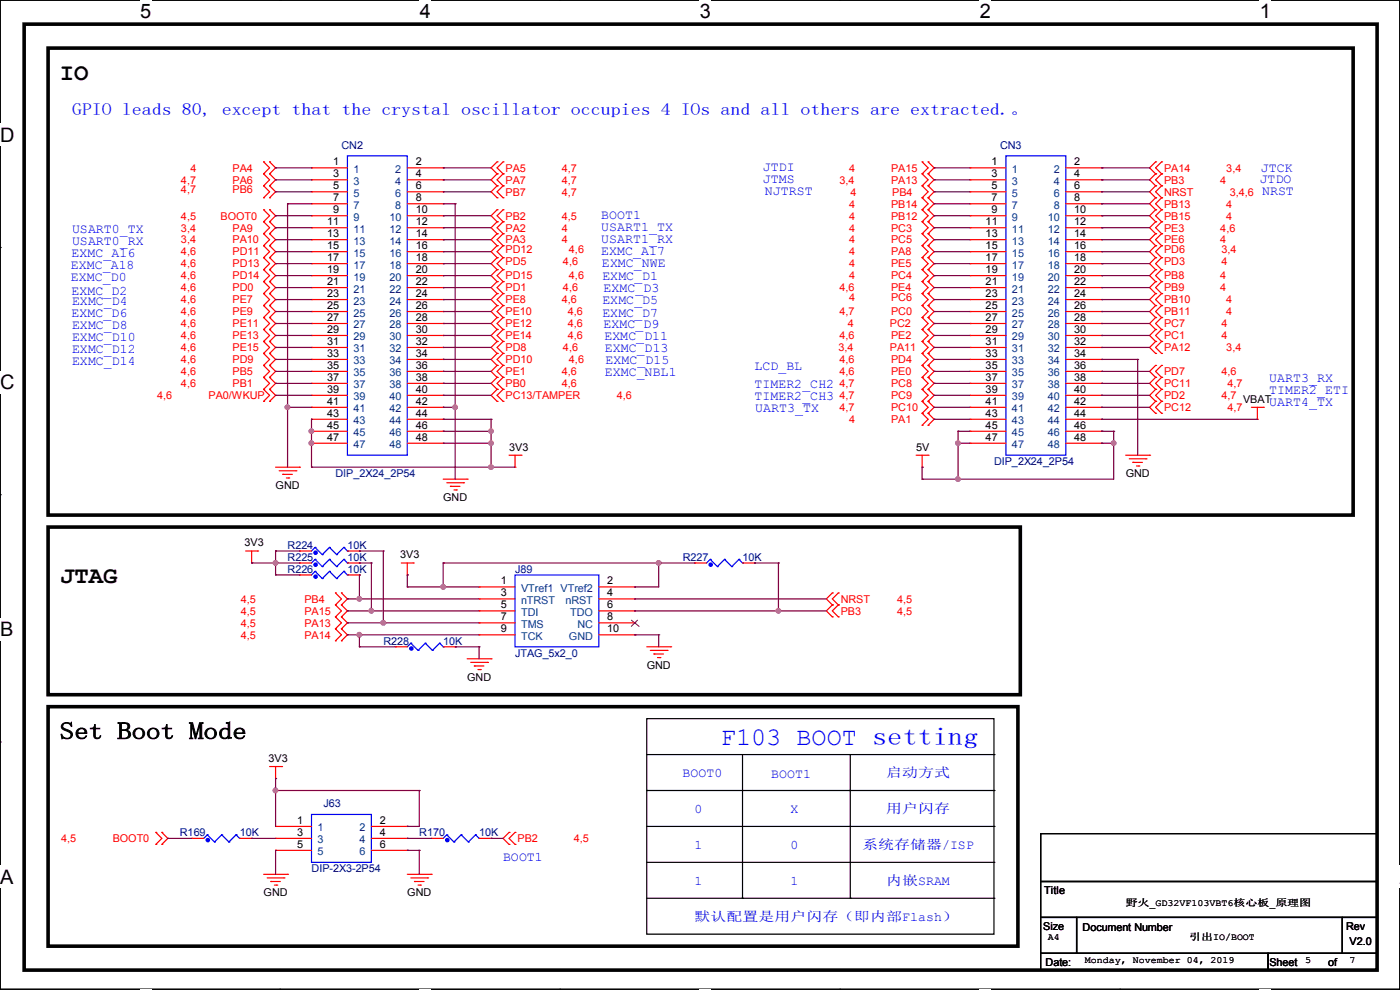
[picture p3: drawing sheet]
<svg xmlns="http://www.w3.org/2000/svg" width="297mm" height="210mm" viewBox="0 0 297 210" stroke-linecap="round" stroke-linejoin="round" font-family="sans-serif">
<path d="M0 0h297v209.8h-297z" fill="none" stroke="#000" stroke-width=".25"/>
<g fill="#fff">
<path d="M29.7 0h2.4v4.8h-2.4z"/>
<path d="M29.7 209.8h2.4v.2h-2.4z"/>
</g>
<path d="M59.4 0h.1M59.4 209.8h.1" fill="none" stroke="#000" stroke-width=".25"/>
<g fill="#fff">
<path d="M89.1 0h2.3v4.8h-2.3z"/>
<path d="M89.1 209.8h2.3v.2h-2.3z"/>
</g>
<path d="M118.8 0h.1M118.8 209.8h.1" fill="none" stroke="#000" stroke-width=".25"/>
<g fill="#fff">
<path d="M148.5 0h2.3v4.8h-2.3z"/>
<path d="M148.5 209.8h2.3v.2h-2.3z"/>
</g>
<path d="M178.2 0h.1M178.2 209.8h.1" fill="none" stroke="#000" stroke-width=".25"/>
<g fill="#fff">
<path d="M207.9 0h2.3v4.8h-2.3z"/>
<path d="M207.9 209.8h2.3v.2h-2.3z"/>
</g>
<path d="M237.6 0h.1M237.6 209.8h.1" fill="none" stroke="#000" stroke-width=".25"/>
<g fill="#fff">
<path d="M267.3 0h2.3v4.8h-2.3z"/>
<path d="M267.3 209.8h2.3v.2h-2.3z"/>
<path d="M0 26.2h3.1v4.8h-3.1z"/>
<path d="M0 78.7h3.1v4.7h-3.1z"/>
</g>
<path d="M0 52.5h.1M297 52.5h.1" fill="none" stroke="#000" stroke-width=".25"/>
<path d="M0 131.1h2.9v4.8h-2.9z" fill="#fff"/>
<path d="M0 104.9h.1M297 104.9h.1" fill="none" stroke="#000" stroke-width=".25"/>
<g fill="#fff">
<path d="M0 183.6h2.9v4.7h-2.9z"/>
<path d="M296.9 183.6h.1v4.7h-.1z"/>
</g>
<g fill="none" stroke="#000" stroke-width=".25">
<path d="M0 157.4h.1M137.2 152.4h73.7v45.8h-73.7zM297 157.4h.1M137.2 167.7h73.7M137.2 175.3h73.7M137.2 160.1h73.7M157.5 160.1v30.4M180.4 160.1v30.4M210.9 167.7h.1M210.9 175.3h.1M210.9 160.1h.1M220.8 176.8h71.3v10.2h-71.3z"/>
<path d="M137.2 182.9h73.7M137.2 190.5h73.7M157.5 190.5h.1M180.4 190.5h.1M210.9 182.9h.1M210.9 190.5h.1M220.8 187h71.3v7.6h-71.3zM220.8 194.6h7.6v7.6h-7.6zM228.4 194.6h56.4v7.6h-56.4zM284.8 194.6h7.3v7.6h-7.3zM220.8 202.2h48.2v3.6h-48.2zM269 202.2h23.1v3.6h-23.1z"/>
</g>
<path d="M5.1 5.1h287v200.7h-287zM10.2 10.2h276.9v99.1h-276.9zM10.2 111.8h206.3v35.6h-206.3zM10.2 149.9h205.7v50.8h-205.7z" fill="none" stroke="#000" stroke-width=".76"/>
<g fill="none" stroke="#f00" stroke-width=".25">
<path d="M55.9 34.3l1.3 1.3-1.3 1.3M55.9 36.9l1.3 1.2-1.3 1.3M55.9 39.4l1.3 1.3-1.3 1.3M55.9 36.9h.1M55.9 34.3h.1M55.9 39.4h.1M57.2 34.3h.1M57.2 36.9h.1M57.2 39.4h.1M57.2 34.3l1.3 1.3-1.3 1.3M57.2 36.9l1.3 1.2-1.3 1.3M57.2 39.4l1.3 1.3-1.3 1.3"/>
<path d="M66.1 35.6h7.6M66.1 38.1h7.6M66.1 35.6h.1M66.1 38.1h.1M86.4 35.6h7.6M86.4 38.1h7.6M94 35.6h.1M94 38.1h.1M105.5 34.3l-1.3 1.3 1.3 1.3M105.5 39.4l-1.3 1.3 1.3 1.3M105.5 36.9l-1.3 1.2 1.3 1.3M105.5 39.4h.1"/>
<path d="M105.5 34.3h.1M105.5 36.9h.1M106.7 39.4h.1M106.7 36.9h.1M106.7 34.3h.1M106.7 34.3l-1.2 1.3 1.2 1.3M106.7 39.4l-1.2 1.3 1.2 1.3M106.7 36.9l-1.2 1.2 1.2 1.3M195.6 39.4l1.3 1.3-1.3 1.3M195.6 34.3l1.3 1.3-1.3 1.3M195.6 36.9l1.3 1.2-1.3 1.3M195.6 39.4h.1"/>
<path d="M195.6 36.9h.1M195.6 34.3h.1M196.9 39.4l1.3 1.3-1.3 1.3M196.9 34.3l1.3 1.3-1.3 1.3M196.9 36.9l1.3 1.2-1.3 1.3M196.9 39.4h.1M196.9 34.3h.1M196.9 36.9h.1M205.8 35.6h7.6M205.8 38.1h7.6M205.8 35.6h.1M205.8 38.1h.1"/>
<path d="M226.1 35.6h7.6M226.1 38.1h7.6M233.7 35.6h.1M233.7 38.1h.1M245.2 39.4h.1M245.2 34.3h.1M245.2 36.9h.1M245.2 34.3l-1.3 1.3 1.3 1.3M245.2 39.4l-1.3 1.3 1.3 1.3M245.2 36.9l-1.3 1.2 1.3 1.3M246.4 39.4l-1.2 1.3 1.2 1.3M246.4 34.3l-1.2 1.3 1.2 1.3"/>
<path d="M246.4 36.9l-1.2 1.2 1.2 1.3M246.4 39.4h.1M246.4 36.9h.1M246.4 34.3h.1M55.9 44.5l1.3 1.3-1.3 1.2M55.9 47l1.3 1.3-1.3 1.3M55.9 49.6l1.3 1.2-1.3 1.3M55.9 52.1l1.3 1.3-1.3 1.3M55.9 54.7l1.3 1.2-1.3 1.3M55.9 57.2l1.3 1.3-1.3 1.2M55.9 59.7l1.3 1.3-1.3 1.3M55.9 47h.1"/>
<path d="M55.9 44.5h.1M55.9 49.6h.1M55.9 52.1h.1M55.9 54.7h.1M55.9 57.2h.1M55.9 59.7h.1M55.9 42h.1M57.2 44.5h.1M57.2 47h.1M57.2 49.6h.1M57.2 52.1h.1M57.2 54.7h.1"/>
<path d="M57.2 57.2h.1M57.2 59.7h.1M57.2 42h.1M57.2 44.5l1.3 1.3-1.3 1.2M57.2 47l1.3 1.3-1.3 1.3M57.2 49.6l1.3 1.2-1.3 1.3M57.2 52.1l1.3 1.3-1.3 1.3M57.2 54.7l1.3 1.2-1.3 1.3M57.2 57.2l1.3 1.3-1.3 1.2M57.2 59.7l1.3 1.3-1.3 1.3M66.1 40.7h7.6M66.1 43.2h7.6"/>
<path d="M66.1 45.8h7.6M66.1 48.3h7.6M66.1 50.8h7.6M66.1 53.4h7.6M66.1 55.9h7.6M66.1 58.5h7.6M66.1 40.7h.1M66.1 43.2h.1M66.1 45.8h.1M66.1 48.3h.1M66.1 50.8h.1M66.1 53.4h.1"/>
<path d="M66.1 55.9h.1M66.1 58.5h.1M86.4 40.7h7.6M86.4 43.2h7.6M86.4 45.8h7.6M86.4 48.3h7.6M86.4 50.8h7.6M86.4 53.4h7.6M86.4 55.9h7.6M86.4 58.5h7.6M94 40.7h.1M94 43.2h.1"/>
<path d="M94 45.8h.1M94 48.3h.1M94 50.8h.1M94 53.4h.1M94 55.9h.1M94 58.5h.1M105.5 52.1l-1.3 1.3 1.3 1.3M105.5 59.7l-1.3 1.3 1.3 1.3M105.5 57.2l-1.3 1.3 1.3 1.2M105.5 44.5l-1.3 1.3 1.3 1.2M105.5 49.6l-1.3 1.2 1.3 1.3M105.5 47l-1.3 1.3 1.3 1.3"/>
<path d="M105.5 54.7l-1.3 1.2 1.3 1.3M105.5 54.7h.1M105.5 52.1h.1M105.5 59.7h.1M105.5 57.2h.1M105.5 44.5h.1M105.5 47h.1M105.5 49.6h.1M105.5 42h.1M106.7 52.1h.1M106.7 54.7h.1M106.7 59.7h.1"/>
<path d="M106.7 57.2h.1M106.7 47h.1M106.7 44.5h.1M106.7 49.6h.1M106.7 42h.1M106.7 52.1l-1.2 1.3 1.2 1.3M106.7 59.7l-1.2 1.3 1.2 1.3M106.7 57.2l-1.2 1.3 1.2 1.2M106.7 44.5l-1.2 1.3 1.2 1.2M106.7 49.6l-1.2 1.2 1.2 1.3M106.7 47l-1.2 1.3 1.2 1.3M106.7 54.7l-1.2 1.2 1.2 1.3"/>
<path d="M195.6 57.2l1.3 1.3-1.3 1.2M195.6 52.1l1.3 1.3-1.3 1.3M195.6 49.6l1.3 1.2-1.3 1.3M195.6 59.7l1.3 1.3-1.3 1.3M195.6 54.7l1.3 1.2-1.3 1.3M195.6 44.5l1.3 1.3-1.3 1.2M195.6 47l1.3 1.3-1.3 1.3M195.6 42l1.3 1.2-1.3 1.3M195.6 59.7h.1M195.6 57.2h.1M195.6 54.7h.1M195.6 52.1h.1"/>
<path d="M195.6 49.6h.1M195.6 47h.1M195.6 44.5h.1M195.6 42h.1M196.9 57.2l1.3 1.3-1.3 1.2M196.9 52.1l1.3 1.3-1.3 1.3M196.9 49.6l1.3 1.2-1.3 1.3M196.9 59.7l1.3 1.3-1.3 1.3M196.9 54.7l1.3 1.2-1.3 1.3M196.9 44.5l1.3 1.3-1.3 1.2M196.9 47l1.3 1.3-1.3 1.3M196.9 42l1.3 1.2-1.3 1.3"/>
<path d="M196.9 57.2h.1M196.9 59.7h.1M196.9 52.1h.1M196.9 54.7h.1M196.9 49.6h.1M196.9 44.5h.1M196.9 47h.1M196.9 42h.1M205.8 40.7h7.6M205.8 43.2h7.6M205.8 45.8h7.6M205.8 48.3h7.6"/>
<path d="M205.8 50.8h7.6M205.8 53.4h7.6M205.8 55.9h7.6M205.8 58.5h7.6M205.8 40.7h.1M205.8 43.2h.1M205.8 45.8h.1M205.8 48.3h.1M205.8 50.8h.1M205.8 53.4h.1M205.8 55.9h.1M205.8 58.5h.1"/>
<path d="M226.1 40.7h7.6M226.1 43.2h7.6M226.1 45.8h7.6M226.1 48.3h7.6M226.1 50.8h7.6M226.1 53.4h7.6M226.1 55.9h7.6M226.1 58.5h7.6M233.7 40.7h.1M233.7 43.2h.1M233.7 45.8h.1M233.7 48.3h.1"/>
<path d="M233.7 50.8h.1M233.7 53.4h.1M233.7 55.9h.1M233.7 58.5h.1M245.2 42h.1M245.2 44.5h.1M245.2 47h.1M245.2 57.2h.1M245.2 59.7h.1M245.2 54.7h.1M245.2 52.1h.1M245.2 49.6h.1"/>
<path d="M245.2 42l-1.3 1.2 1.3 1.3M245.2 44.5l-1.3 1.3 1.3 1.2M245.2 57.2l-1.3 1.3 1.3 1.2M245.2 59.7l-1.3 1.3 1.3 1.3M245.2 54.7l-1.3 1.2 1.3 1.3M245.2 52.1l-1.3 1.3 1.3 1.3M245.2 47l-1.3 1.3 1.3 1.3M245.2 49.6l-1.3 1.2 1.3 1.3M246.4 42l-1.2 1.2 1.2 1.3M246.4 44.5l-1.2 1.3 1.2 1.2M246.4 57.2l-1.2 1.3 1.2 1.2M246.4 59.7l-1.2 1.3 1.2 1.3"/>
<path d="M246.4 54.7l-1.2 1.2 1.2 1.3M246.4 52.1l-1.2 1.3 1.2 1.3M246.4 47l-1.2 1.3 1.2 1.3M246.4 49.6l-1.2 1.2 1.2 1.3M246.4 44.5h.1M246.4 42h.1M246.4 47h.1M246.4 59.7h.1M246.4 57.2h.1M246.4 54.7h.1M246.4 52.1h.1M246.4 49.6h.1"/>
<path d="M55.9 77.5l1.3 1.3-1.3 1.3M55.9 62.3l1.3 1.2-1.3 1.3M55.9 64.8l1.3 1.3-1.3 1.3M55.9 67.4l1.3 1.2-1.3 1.3M55.9 69.9l1.3 1.3-1.3 1.2M55.9 72.4l1.3 1.3-1.3 1.3M55.9 75l1.3 1.2-1.3 1.3M55.9 77.5h.1M55.9 62.3h.1M55.9 64.8h.1M55.9 67.4h.1M55.9 69.9h.1"/>
<path d="M55.9 72.4h.1M55.9 75h.1M57.2 77.5h.1M57.2 62.3h.1M57.2 64.8h.1M57.2 67.4h.1M57.2 69.9h.1M57.2 72.4h.1M57.2 75h.1M57.2 77.5l1.3 1.3-1.3 1.3M57.2 62.3l1.3 1.2-1.3 1.3M57.2 64.8l1.3 1.3-1.3 1.3"/>
<path d="M57.2 67.4l1.3 1.2-1.3 1.3M57.2 69.9l1.3 1.3-1.3 1.2M57.2 72.4l1.3 1.3-1.3 1.3M57.2 75l1.3 1.2-1.3 1.3M66.1 61h7.6M66.1 63.5h7.6M66.1 66.1h7.6M66.1 68.6h7.6M66.1 71.2h7.6M66.1 73.7h7.6M66.1 76.2h7.6M66.1 78.8h7.6"/>
<path d="M66.1 61h.1M66.1 63.5h.1M66.1 66.1h.1M66.1 68.6h.1M66.1 71.2h.1M66.1 73.7h.1M66.1 76.2h.1M66.1 78.8h.1M86.4 61h7.6M86.4 63.5h7.6M86.4 66.1h7.6M86.4 68.6h7.6"/>
<path d="M86.4 71.2h7.6M86.4 73.7h7.6M86.4 76.2h7.6M86.4 78.8h7.6M94 61h.1M94 63.5h.1M94 66.1h.1M94 68.6h.1M94 71.2h.1M94 73.7h.1M94 76.2h.1M94 78.8h.1"/>
<path d="M105.5 62.3l-1.3 1.2 1.3 1.3M105.5 64.8l-1.3 1.3 1.3 1.3M105.5 67.4l-1.3 1.2 1.3 1.3M105.5 69.9l-1.3 1.3 1.3 1.2M105.5 72.4l-1.3 1.3 1.3 1.3M105.5 75l-1.3 1.2 1.3 1.3M105.5 77.5l-1.3 1.3 1.3 1.3M105.5 62.3h.1M105.5 64.8h.1M105.5 67.4h.1M105.5 69.9h.1M105.5 72.4h.1"/>
<path d="M105.5 75h.1M105.5 77.5h.1M106.7 62.3h.1M106.7 64.8h.1M106.7 67.4h.1M106.7 69.9h.1M106.7 72.4h.1M106.7 75h.1M106.7 77.5h.1M106.7 62.3l-1.2 1.2 1.2 1.3M106.7 64.8l-1.2 1.3 1.2 1.3M106.7 67.4l-1.2 1.2 1.2 1.3"/>
<path d="M106.7 69.9l-1.2 1.3 1.2 1.2M106.7 72.4l-1.2 1.3 1.2 1.3M106.7 75l-1.2 1.2 1.2 1.3M106.7 77.5l-1.2 1.3 1.2 1.3M195.6 77.5l1.3 1.3-1.3 1.3M195.6 75l1.3 1.2-1.3 1.3M195.6 64.8l1.3 1.3-1.3 1.3M195.6 67.4l1.3 1.2-1.3 1.3M195.6 62.3l1.3 1.2-1.3 1.3M195.6 72.4l1.3 1.3-1.3 1.3M195.6 69.9l1.3 1.3-1.3 1.2M195.6 77.5h.1"/>
<path d="M195.6 75h.1M195.6 62.3h.1M195.6 67.4h.1M195.6 64.8h.1M195.6 69.9h.1M195.6 72.4h.1M196.9 77.5l1.3 1.3-1.3 1.3M196.9 75l1.3 1.2-1.3 1.3M196.9 64.8l1.3 1.3-1.3 1.3M196.9 67.4l1.3 1.2-1.3 1.3M196.9 62.3l1.3 1.2-1.3 1.3M196.9 72.4l1.3 1.3-1.3 1.3"/>
<path d="M196.9 69.9l1.3 1.3-1.3 1.2M196.9 77.5h.1M196.9 75h.1M196.9 62.3h.1M196.9 64.8h.1M196.9 67.4h.1M196.9 69.9h.1M196.9 72.4h.1M205.8 61h7.6M205.8 63.5h7.6M205.8 66.1h7.6M205.8 68.6h7.6"/>
<path d="M205.8 71.2h7.6M205.8 73.7h7.6M205.8 76.2h7.6M205.8 78.8h7.6M205.8 61h.1M205.8 63.5h.1M205.8 66.1h.1M205.8 68.6h.1M205.8 71.2h.1M205.8 73.7h.1M205.8 76.2h.1M205.8 78.8h.1"/>
<path d="M226.1 61h7.6M226.1 63.5h7.6M226.1 66.1h7.6M226.1 68.6h7.6M226.1 71.2h7.6M226.1 73.7h7.6M226.1 76.2h7.6M226.1 78.8h7.6M233.7 61h.1M233.7 63.5h.1M233.7 66.1h.1M233.7 68.6h.1"/>
<path d="M233.7 71.2h.1M233.7 73.7h.1M233.7 76.2h.1M233.7 78.8h.1M245.2 77.5h.1M245.2 72.4h.1M245.2 75h.1M245.2 62.3h.1M245.2 64.8h.1M245.2 67.4h.1M245.2 69.9h.1M245.2 77.5l-1.3 1.3 1.3 1.3"/>
<path d="M245.2 72.4l-1.3 1.3 1.3 1.3M245.2 62.3l-1.3 1.2 1.3 1.3M245.2 64.8l-1.3 1.3 1.3 1.3M245.2 69.9l-1.3 1.3 1.3 1.2M245.2 67.4l-1.3 1.2 1.3 1.3M246.4 77.5l-1.2 1.3 1.2 1.3M246.4 72.4l-1.2 1.3 1.2 1.3M246.4 62.3l-1.2 1.2 1.2 1.3M246.4 64.8l-1.2 1.3 1.2 1.3M246.4 69.9l-1.2 1.3 1.2 1.2M246.4 67.4l-1.2 1.2 1.2 1.3M246.4 77.5h.1"/>
<path d="M246.4 75h.1M246.4 72.4h.1M246.4 62.3h.1M246.4 64.8h.1M246.4 67.4h.1M246.4 69.9h.1M55.9 82.6l1.3 1.3-1.3 1.2M55.9 80.1l1.3 1.2-1.3 1.3M55.9 85.1h.1M55.9 82.6h.1M55.9 80.1h.1M57.2 82.6h.1"/>
<path d="M57.2 85.1h.1M57.2 80.1h.1M57.2 82.6l1.3 1.3-1.3 1.2M57.2 80.1l1.3 1.2-1.3 1.3M58.5 99.1h5M59.2 99.9h3.6M62.8 99.9h.1M63.5 99.1h.1M66.1 86.4h7.6M66.1 81.3h7.6M66.1 83.9h7.6M66.1 88.9h7.6"/>
<path d="M66.1 91.5h7.6M66.1 94h7.6M66.1 81.3h.1M66.1 83.9h.1M66.1 86.4h.1M66.1 88.9h.1M66.1 91.5h.1M66.1 94h.1M86.4 86.4h7.6M86.4 81.3h7.6M86.4 83.9h7.6M86.4 88.9h7.6"/>
<path d="M86.4 91.5h7.6M86.4 94h7.6M94 81.3h.1M94 83.9h.1M94 86.4h.1M94 88.9h.1M94 91.5h.1M94 94h.1M105.5 82.6l-1.3 1.3 1.3 1.2M105.5 80.1l-1.3 1.2 1.3 1.3M105.5 82.6h.1M105.5 85.1h.1"/>
<path d="M105.5 80.1h.1M106.7 85.1h.1M106.7 82.6h.1M106.7 80.1h.1M106.7 82.6l-1.2 1.3 1.2 1.2M106.7 80.1l-1.2 1.2 1.2 1.3M108 96.6h2.5M109.3 99.1h.1M109.3 96.6v2.5M110.5 96.6h.1M194.4 96.6h2.5M195.6 87.7l1.3 1.2-1.3 1.3"/>
<path d="M195.6 80.1l1.3 1.2-1.3 1.3M195.6 82.6l1.3 1.3-1.3 1.2M195.6 85.1l1.3 1.3-1.3 1.3M195.6 99.1h.1M195.6 90.2h.1M195.6 87.7h.1M195.6 82.6h.1M195.6 80.1h.1M195.6 85.1h.1M195.6 96.6v2.5M196.9 85.1l1.3 1.3-1.3 1.3M196.9 87.7l1.3 1.2-1.3 1.3"/>
<path d="M196.9 80.1l1.3 1.2-1.3 1.3M196.9 82.6l1.3 1.3-1.3 1.2M196.9 96.6h.1M196.9 87.7h.1M196.9 90.2h.1M196.9 80.1h.1M196.9 82.6h.1M196.9 85.1h.1M205.8 86.4h7.6M205.8 81.3h7.6M205.8 83.9h7.6M205.8 88.9h7.6"/>
<path d="M205.8 91.5h7.6M205.8 94h7.6M205.8 81.3h.1M205.8 83.9h.1M205.8 86.4h.1M205.8 88.9h.1M205.8 91.5h.1M205.8 94h.1M226.1 86.4h7.6M226.1 81.3h7.6M226.1 83.9h7.6M226.1 88.9h7.6"/>
<path d="M226.1 91.5h7.6M226.1 94h7.6M233.7 81.3h.1M233.7 83.9h.1M233.7 86.4h.1M233.7 88.9h.1M233.7 91.5h.1M233.7 94h.1M238.8 96.6h5.1M239.6 97.3h3.5M240.3 98.1h.1M240.3 98.1h2.1"/>
<path d="M241.1 98.8h.5M241.6 98.8h.1M243.1 97.3h.1M243.9 96.6h.1M245.2 80.1h.1M245.2 82.6h.1M245.2 85.1h.1M245.2 87.7h.1M245.2 80.1l-1.3 1.2 1.3 1.3M245.2 82.6l-1.3 1.3 1.3 1.2M245.2 85.1l-1.3 1.3 1.3 1.3M246.4 80.1l-1.2 1.2 1.2 1.3"/>
<path d="M246.4 82.6l-1.2 1.3 1.2 1.2M246.4 85.1l-1.2 1.3 1.2 1.3M246.4 80.1h.1M246.4 82.6h.1M246.4 85.1h.1M246.4 87.7h.1M265.5 86.4h2.5M266.7 88.9h.1M266.7 86.4v2.5M268 86.4h.1M52.1 116.9h2.6M53.4 119.4h.1"/>
<path d="M53.4 116.9v2.5M54.7 116.9h.1M60 100.6h.1M60 100.6h2M60.7 101.4h.6M61.3 101.4h.1M63.5 116.9h.1M63.5 119.4h.1M63.5 119.4h2.6M63.5 116.9h2.6M73.7 119.4h2.5M73.7 116.9h2.5"/>
<path d="M76.2 116.9h.1M76.2 119.4h.1M85.1 119.4h2.6M86.4 119.4v2.6M87.7 119.4h.1M94 101.6h5.1M94.8 102.4h3.5M95.5 103.2h.1M95.5 103.2h2.1M96.3 103.9h.5M96.8 103.9h.1M98.3 102.4h.1"/>
<path d="M99.1 101.6h.1M147.4 119.4h.1M147.4 119.4h2.5M157.5 119.4h2.6M160.1 119.4h.1M63.5 122h.1M63.5 122h2.6M71.2 133.4h.1M71.2 130.9h.1M71.2 128.3h.1M71.2 125.8h.1M71.2 135.9h.1"/>
<path d="M71.2 130.9l1.2 1.2-1.2 1.3M71.2 128.3l1.2 1.3-1.2 1.3M71.2 125.8l1.2 1.2-1.2 1.3M71.2 133.4l1.2 1.3-1.2 1.2M72.4 130.9l1.3 1.2-1.3 1.3M72.4 128.3l1.3 1.3-1.3 1.3M72.4 125.8l1.3 1.2-1.3 1.3M72.4 133.4l1.3 1.3-1.3 1.2M72.4 130.9h.1M72.4 133.4h.1M72.4 128.3h.1M72.4 125.8h.1"/>
<path d="M72.4 135.9h.1M73.7 122h2.5M76.2 122h.1M83.9 137.2h2.5M83.9 137.2h.1M86.4 122h.1M94 137.2h2.6M96.6 137.2h.1M99.1 139.7h5.1M101.6 124.5h.1M101.6 127h.1M101.6 129.6h.1"/>
<path d="M101.6 132.1h.1M101.6 134.7h.1M101.6 124.5h7.7M101.6 127h7.7M101.6 129.6h7.7M101.6 132.1h7.7M101.6 134.7h7.7M104.2 139.7h.1M127 124.5h7.7M127 127h7.7M127 129.6h7.7M127 132.1h7.7"/>
<path d="M127 134.7h7.7M134.7 124.5h.1M134.7 127h.1M134.7 129.6h.1M134.7 132.1h.1M134.7 134.7h.1M137.2 137.2h5.1M138 138h3.5M138.7 138.7h.1M138.7 138.7h2.1M139.5 139.5h.5M140 139.5h.1"/>
<path d="M141.5 138h.1M142.3 137.2h.1M176.6 125.8h.1M176.6 128.3h.1M176.6 130.9h.1M176.6 128.3l-1.3 1.3 1.3 1.3M176.6 125.8l-1.3 1.2 1.3 1.3M177.8 125.8l-1.2 1.2 1.2 1.3M177.8 128.3l-1.2 1.3 1.2 1.3M177.8 128.3h.1M177.8 125.8h.1M177.8 130.9h.1"/>
<path d="M99.9 140.5h3.5M100.6 141.3h.1M100.6 141.3h2.1M101.4 142h.5M101.9 142h.1M103.4 140.5h.1M33.1 176.6l1.2 1.2-1.2 1.3M33.1 179.1h.1M33.1 176.6h.1M34.3 176.6l1.3 1.2-1.3 1.3M34.3 176.6h.1M34.3 179.1h.1"/>
<path d="M40.7 177.8h2.5M40.7 177.8h.1M50.8 177.8h2.6M53.4 177.8h.1M57.2 162.6h2.5M58.5 165.1h.1M58.5 175.3h.1M58.5 177.8h.1M58.5 162.6v2.5M58.5 177.8h7.6M58.5 175.3h7.6M59.7 162.6h.1"/>
<path d="M78.8 177.8h7.6M78.8 175.3h7.6M86.4 175.3h.1M86.4 177.8h.1M91.5 177.8h2.5M91.5 177.8h.1M101.6 177.8h2.6M104.2 177.8h.1M108 176.6l-1.3 1.2 1.3 1.3M108 176.6h.1M108 179.1h.1M109.3 176.6l-1.3 1.2 1.3 1.3"/>
<path d="M109.3 179.1h.1M109.3 176.6h.1M55.9 185.5h5.1M56.7 186.2h3.5M57.4 187h.1M57.4 187h2.1M58.2 187.7h.5M58.5 180.4h.1M58.5 180.4h7.6M58.7 187.7h.1M60.2 186.2h.1M61 185.5h.1"/>
<path d="M78.8 180.4h7.6M86.4 180.4h.1M86.4 185.5h5.1M87.2 186.2h3.5M87.9 187h2.1M87.9 187h.1M88.7 187.7h.5M89.2 187.7h.1M90.7 186.2h.1M91.5 185.5h.1"/>
</g>
<g fill="none" stroke="#00f" stroke-width=".25">
<path d="M73.7 33.1h12.7v63.5h-12.7zM213.4 33.1h12.7v63.5h-12.7zM66.8 116.1h.1M66.8 118.7h.1M66.8 116.1l1.6 1.5M66.8 118.7l1.6 1.5M66.8 116.1l-.7 .8M66.8 118.7l-.7 .7M68.4 117.6h.1M69.9 116.1h.1M69.9 118.7h.1M69.9 116.1l1.5 1.5"/>
<path d="M69.9 118.7l1.5 1.5M69.9 116.1l-1.5 1.5M69.9 118.7l-1.5 1.5M71.4 117.6h.1M72.9 116.1h.1M72.9 118.7h.1M72.9 116.1l.8 .8M72.9 118.7l.8 .7M72.9 116.1l-1.5 1.5M72.9 118.7l-1.5 1.5M73.7 116.9h.1M73.7 119.4h.1"/>
<path d="M150.7 118.7h.1M150.7 118.7l1.5 1.5M150.7 118.7l-.8 .7M153.7 118.7l-1.5 1.5M153.7 118.7h.1M153.7 118.7l1.5 1.5M156.8 118.7h.1M156.8 118.7l.7 .7M156.8 118.7l-1.6 1.5M157.5 119.4h.1M66.8 121.2h.1M66.8 121.2l1.6 1.5"/>
<path d="M66.8 121.2l-.7 .8M68.4 122.7h.1M68.4 120.2h.1M69.9 121.2h.1M69.9 121.2l1.5 1.5M69.9 121.2l-1.5 1.5M71.4 122.7h.1M71.4 120.2h.1M72.9 121.2h.1M72.9 121.2l.8 .8M72.9 121.2l-1.5 1.5M73.7 122h.1"/>
<path d="M87.2 136.4l-.8 .8M87.2 136.4h.1M87.2 136.4l1.5 1.6M88.7 138h.1M90.2 136.4l-1.5 1.6M90.2 136.4h.1M90.2 136.4l1.5 1.6M91.7 138h.1M93.3 136.4h.1M93.3 136.4l.7 .8M93.3 136.4l-1.6 1.6M94 137.2h.1"/>
<path d="M109.3 122h17.7v15.2h-17.7zM152.2 120.2h.1M155.2 120.2h.1M44 177.1l-.8 .7M44 177.1h.1M44 177.1l1.5 1.5M45.5 178.6h.1M47 177.1l-1.5 1.5M47 177.1h.1M47 177.1l1.6 1.5M48.6 178.6h.1M50.1 177.1l-1.5 1.5"/>
<path d="M50.1 177.1h.1M50.1 177.1l.7 .7M50.8 177.8h.1M66.1 172.8h12.7v10.1h-12.7zM94.8 177.1l-.8 .7M94.8 177.1h.1M94.8 177.1l1.5 1.5M96.3 178.6h.1M97.8 177.1l-1.5 1.5M97.8 177.1h.1M97.8 177.1l1.6 1.5M99.4 178.6h.1"/>
<path d="M100.9 177.1h.1M100.9 177.1l.7 .7M100.9 177.1l-1.5 1.5M101.6 177.8h.1"/>
</g>
<g fill="#00f" stroke="#00f" stroke-width=".25">
<circle cx="150.8" cy="119.8" r=".36"/>
<circle cx="66.9" cy="117.2" r=".36"/>
<circle cx="66.9" cy="122.3" r=".36"/>
<circle cx="94.9" cy="178.2" r=".36"/>
<circle cx="66.9" cy="119.8" r=".36"/>
<circle cx="44.1" cy="178.2" r=".36"/>
<circle cx="87.3" cy="137.6" r=".36"/>
</g>
<path d="M133.9 131.5l1.7 1.4M135.3 131.5l-1.4 1.4" fill="none" stroke="#804000" stroke-width=".21"/>
<g fill="none" stroke="#800040" stroke-width=".25">
<path d="M58.5 35.6h.1M58.5 38.1h.1M58.5 35.6h7.6M58.5 38.1h7.6M94 35.6h.1M94 38.1h.1M94 35.6h10.2M94 38.1h10.2M198.2 38.1h.1M198.2 35.6h.1M198.2 35.6h7.6M198.2 38.1h7.6"/>
<path d="M233.7 35.6h10.2M233.7 38.1h10.2M233.7 35.6h.1M233.7 38.1h.1M58.5 45.8h.1M58.5 48.3h.1M58.5 50.8h.1M58.5 55.9h.1M58.5 58.5h.1M58.5 40.7h.1M58.5 53.4h.1M58.5 53.4h7.6"/>
<path d="M58.5 45.8h7.6M58.5 48.3h7.6M58.5 50.8h7.6M58.5 55.9h7.6M58.5 58.5h7.6M58.5 40.7h7.6M61 43.2h.1M61 43.2v55.9M61 43.2h5.1M94 53.4h.1M94 58.5h.1M94 43.2h.1"/>
<path d="M94 45.8h.1M94 50.8h.1M94 48.3h.1M94 40.7h.1M94 55.9h.1M94 43.2h2.6M94 53.4h10.2M94 45.8h10.2M94 48.3h10.2M94 50.8h10.2M94 55.9h10.2M94 58.5h10.2"/>
<path d="M94 40.7h10.2M96.6 43.2h.1M96.6 43.2v58.4M198.2 50.8h.1M198.2 53.4h.1M198.2 55.9h.1M198.2 58.5h.1M198.2 45.8h.1M198.2 48.3h.1M198.2 43.2h.1M198.2 40.7h.1M198.2 53.4h7.6"/>
<path d="M198.2 45.8h7.6M198.2 48.3h7.6M198.2 50.8h7.6M198.2 55.9h7.6M198.2 58.5h7.6M198.2 43.2h7.6M198.2 40.7h7.6M233.7 53.4h10.2M233.7 45.8h10.2M233.7 48.3h10.2M233.7 50.8h10.2M233.7 55.9h10.2"/>
<path d="M233.7 58.5h10.2M233.7 43.2h10.2M233.7 40.7h10.2M233.7 43.2h.1M233.7 45.8h.1M233.7 40.7h.1M233.7 58.5h.1M233.7 55.9h.1M233.7 53.4h.1M233.7 48.3h.1M233.7 50.8h.1M58.5 78.8h.1"/>
<path d="M58.5 61h.1M58.5 63.5h.1M58.5 66.1h.1M58.5 68.6h.1M58.5 71.2h.1M58.5 73.7h.1M58.5 76.2h.1M58.5 78.8h7.6M58.5 61h7.6M58.5 63.5h7.6M58.5 66.1h7.6M58.5 68.6h7.6"/>
<path d="M58.5 71.2h7.6M58.5 73.7h7.6M58.5 76.2h7.6M94 61h.1M94 63.5h.1M94 66.1h.1M94 68.6h.1M94 71.2h.1M94 73.7h.1M94 76.2h.1M94 78.8h.1M94 78.8h10.2"/>
<path d="M94 61h10.2M94 63.5h10.2M94 66.1h10.2M94 68.6h10.2M94 71.2h10.2M94 73.7h10.2M94 76.2h10.2M198.2 78.8h.1M198.2 76.2h.1M198.2 61h.1M198.2 66.1h.1M198.2 68.6h.1"/>
<path d="M198.2 63.5h.1M198.2 73.7h.1M198.2 71.2h.1M198.2 78.8h7.6M198.2 61h7.6M198.2 63.5h7.6M198.2 66.1h7.6M198.2 68.6h7.6M198.2 71.2h7.6M198.2 73.7h7.6M198.2 76.2h7.6M233.7 76.2h7.6"/>
<path d="M233.7 78.8h10.2M233.7 61h10.2M233.7 63.5h10.2M233.7 66.1h10.2M233.7 68.6h10.2M233.7 71.2h10.2M233.7 73.7h10.2M233.7 78.8h.1M233.7 76.2h.1M233.7 73.7h.1M233.7 61h.1M233.7 63.5h.1"/>
<path d="M233.7 66.1h.1M233.7 71.2h.1M233.7 68.6h.1M241.3 76.2h.1M241.3 76.2v20.4M58.5 83.9h.1M58.5 81.3h.1M58.5 83.9h7.6M58.5 81.3h7.6M61 86.4h.1M61 86.4h5.1M66.1 88.9h.1"/>
<path d="M66.1 99.1h.1M66.1 91.5h.1M66.1 94h.1M66.1 88.9v10.2M66.1 99.1h43.2M94 86.4h.1M94 83.9h.1M94 88.9h.1M94 81.3h.1M94 91.5h.1M94 94h.1M94 86.4h2.6"/>
<path d="M94 88.9h10.2M94 83.9h10.2M94 81.3h10.2M94 91.5h10.2M94 94h10.2M96.6 86.4h.1M104.2 99.1h.1M104.2 88.9h.1M104.2 91.5h.1M104.2 94h.1M104.2 88.9v10.2M195.6 99.1h.1"/>
<path d="M195.6 99.1v2.5M198.2 88.9h.1M198.2 81.3h.1M198.2 83.9h.1M198.2 86.4h.1M198.2 88.9h7.6M198.2 86.4h7.6M198.2 83.9h7.6M198.2 81.3h7.6M203.2 91.5h.1M203.2 94h.1M203.2 91.5v10.1"/>
<path d="M203.2 91.5h2.6M203.2 94h2.6M233.7 91.5h2.6M233.7 94h2.6M233.7 88.9h33M233.7 86.4h10.2M233.7 83.9h10.2M233.7 81.3h10.2M233.7 81.3h.1M233.7 83.9h.1M233.7 86.4h.1M233.7 88.9h.1"/>
<path d="M233.7 91.5h.1M233.7 94h.1M236.3 91.5h.1M236.3 94h.1M236.3 91.5v10.1h-40.7M53.4 119.4h10.1M53.4 119.4h.1M58.5 116.9h5M58.5 119.4h.1M58.5 116.9h.1M58.5 116.9v5.1M76.2 119.4h.1"/>
<path d="M76.2 116.9h.1M76.2 116.9h5.1M76.2 119.4h2.6M78.8 119.4h.1M78.8 119.4v10.2M81.3 116.9h.1M81.3 116.9v15.2M94 119.4h.1M94 119.4v5.1M94 119.4h53.4M139.7 119.4h.1M139.7 119.4v5.1h-5"/>
<path d="M160.1 119.4h5M160.1 119.4h.1M165.1 119.4h.1M165.1 119.4v10.2M195.6 101.6h.1M203.2 101.6h.1M58.5 122h5M58.5 122h.1M73.7 134.7h27.9M73.7 127h27.9M73.7 132.1h.1M73.7 129.6h.1"/>
<path d="M73.7 127h.1M73.7 134.7h.1M73.7 132.1h27.9M73.7 129.6h27.9M76.2 122h.1M76.2 127h.1M76.2 137.2h.1M76.2 134.7h.1M76.2 122v5M76.2 134.7v2.5M76.2 137.2h7.7M78.8 129.6h.1"/>
<path d="M81.3 132.1h.1M86.4 124.5h15.2M86.4 124.5h.1M86.4 122h.1M86.4 122v2.5M94 124.5h.1M96.6 137.2h5M96.6 137.2h.1M101.6 137.2h.1M101.6 137.2v2.5M134.7 134.7h5M134.7 129.6h40.6"/>
<path d="M134.7 124.5h.1M134.7 134.7h.1M134.7 127h.1M134.7 129.6h.1M134.7 127h40.6M139.7 134.7h.1M139.7 134.7v2.5M165.1 129.6h.1M35.6 177.8h.1M35.6 177.8h5.1M53.4 177.8h5.1M53.4 177.8h.1"/>
<path d="M58.5 167.7h30.4M58.5 167.7h.1M58.5 165.1h.1M58.5 165.1v10.2M86.4 175.3h.1M86.4 177.8h.1M86.4 177.8h5.1M88.9 167.7h.1M88.9 167.7v7.6h-2.5M104.2 177.8h2.5M104.2 177.8h.1M58.5 180.4h.1"/>
<path d="M58.5 180.4v5.1M86.4 180.4h2.5M86.4 180.4h.1M88.9 180.4h.1M88.9 180.4v5.1"/>
</g>
<g fill="#f0f" stroke="#f0f" stroke-width=".25">
<circle cx="58.4" cy="167.7" r=".49"/>
<circle cx="104.2" cy="99.1" r=".49"/>
<circle cx="96.5" cy="86.4" r=".49"/>
<circle cx="61" cy="86.4" r=".49"/>
<circle cx="66.1" cy="91.5" r=".49"/>
<circle cx="66.1" cy="94" r=".49"/>
<circle cx="104.2" cy="91.5" r=".49"/>
<circle cx="104.2" cy="94" r=".49"/>
<circle cx="203.2" cy="94" r=".49"/>
<circle cx="236.2" cy="94" r=".49"/>
<circle cx="203.2" cy="101.6" r=".49"/>
<circle cx="139.7" cy="119.4" r=".49"/>
<circle cx="81.3" cy="132.1" r=".49"/>
<circle cx="78.8" cy="129.6" r=".49"/>
<circle cx="76.2" cy="127" r=".49"/>
<circle cx="76.2" cy="134.6" r=".49"/>
<circle cx="165.1" cy="129.6" r=".49"/>
<circle cx="94" cy="124.5" r=".49"/>
<circle cx="58.4" cy="119.4" r=".49"/>
</g>
<text font-size="5.3" fill="#00f" x="152.9" y="157.9">F103 BOOT setting</text>
<g font-size="5.1">
<text x="12.7" y="16.9">IO</text>
<text x="12.7" y="123.7">JTAG</text>
<text x="12.7" y="156.8">Set Boot Mode</text>
</g>
<g font-size="4.2">
<text x="29.7" y="3.9">5</text>
<text x="89.1" y="3.9">4</text>
<text x="148.5" y="3.9">3</text>
<text x="207.9" y="3.9">2</text>
<text x="267.2" y="3.9">1</text>
<text x="0" y="30.1">D</text>
<text x="0" y="82.5">C</text>
<text x="0" y="135">B</text>
<text x="0" y="187.4">A</text>
<text x="297" y="187.4">A</text>
</g>
<text font-size="3.6" fill="#00f" x="15.3" y="24.4">GPIO leads 80, except that the crystal oscillator occupies 4 IOs and all others are extracted.。</text>
<g font-size="2.8" fill="#00f">
<text x="161.8" y="36.3">JTDI</text>
<text x="161.8" y="38.9">JTMS</text>
<text x="162.2" y="41.4">NJTRST</text>
<text x="267.2" y="38.9">JTDO</text>
<text x="267.5" y="36.6">JTCK</text>
<text x="267.8" y="41.4">NRST</text>
<text x="127.5" y="46.5">BOOT1</text>
<text x="15.3" y="52.1">USART0_RX</text>
<text x="15.3" y="49.5">USART0_TX</text>
<text x="127.5" y="51.6">USART1_RX</text>
<text x="127.5" y="49">USART1_TX</text>
<text x="15" y="57.1">EXMC_A18</text>
<text x="15" y="59.7">EXMC_D0</text>
<text x="15.2" y="54.6">EXMC_A16</text>
<text x="127.5" y="54.1">EXMC_A17</text>
<text x="127.7" y="56.6">EXMC_NWE</text>
<text x="127.8" y="59.4">EXMC_D1</text>
<text x="15.2" y="62.5">EXMC_D2</text>
<text x="15.3" y="64.8">EXMC_D4</text>
<text x="127.8" y="64.5">EXMC_D5</text>
<text x="128.1" y="62">EXMC_D3</text>
<text x="15.2" y="67.3">EXMC_D6</text>
<text x="15.3" y="69.9">EXMC_D8</text>
<text x="127.8" y="67.3">EXMC_D7</text>
<text x="128.1" y="69.6">EXMC_D9</text>
<text x="15.3" y="72.4">EXMC_D10</text>
<text x="15.3" y="74.9">EXMC_D12</text>
<text x="15.3" y="77.5">EXMC_D14</text>
<text x="128.2" y="72.1">EXMC_D11</text>
<text x="128.3" y="74.7">EXMC_D13</text>
<text x="128.5" y="77.2">EXMC_D15</text>
<text x="128.3" y="79.8">EXMC_NBL1</text>
<text x="160.1" y="82.3">TIMER2_CH2</text>
<text x="160.1" y="78.5">LCD_BL</text>
<text x="269.3" y="83.6">TIMER2_ETI</text>
<text x="269.3" y="81">UART3_RX</text>
<text x="160.1" y="84.8">TIMER2_CH3</text>
<text x="160.2" y="87.4">UART3_TX</text>
<text x="269.3" y="86.1">UART4_TX</text>
<text x="144.8" y="164.8">BOOT0</text>
<text x="163.6" y="165.1">BOOT1</text>
<text x="188" y="164.8">启动方式</text>
<text x="147.4" y="172.5">0</text>
<text x="167.7" y="172.5">X</text>
<text x="188" y="172.5">用户闪存</text>
<text x="106.7" y="182.6">BOOT1</text>
<text x="147.4" y="180.1">1</text>
<text x="167.7" y="180.1">0</text>
<text x="182.9" y="180.1">系统存储器/ISP</text>
<text x="147.4" y="187.7">1</text>
<text x="167.7" y="187.7">1</text>
<text x="188" y="187.7">内嵌SRAM</text>
<text x="147.4" y="195.3">默认配置是用户闪存（即内部Flash）</text>
</g>
<g font-size="2.3">
<text x="70.7" y="35.1">1</text>
<text x="88.2" y="35.1">2</text>
<text x="210.4" y="35.1">1</text>
<text x="227.9" y="35.1">2</text>
<text x="70.7" y="37.6">3</text>
<text x="70.7" y="40.1">5</text>
<text x="88.2" y="37.6">4</text>
<text x="88.2" y="40.1">6</text>
<text x="210.4" y="37.6">3</text>
<text x="210.4" y="40.1">5</text>
<text x="227.9" y="37.6">4</text>
<text x="227.9" y="40.1">6</text>
<text x="69.4" y="47.8">11</text>
<text x="70.7" y="42.7">7</text>
<text x="70.7" y="45.2">9</text>
<text x="88.2" y="42.7">8</text>
<text x="88.2" y="45.2">10</text>
<text x="88.2" y="47.8">12</text>
<text x="209.1" y="47.8">11</text>
<text x="210.4" y="42.7">7</text>
<text x="210.4" y="45.2">9</text>
<text x="227.9" y="42.7">8</text>
<text x="227.9" y="45.2">10</text>
<text x="227.9" y="47.8">12</text>
<text x="69.4" y="50.3">13</text>
<text x="69.4" y="52.8">15</text>
<text x="88.2" y="50.3">14</text>
<text x="88.2" y="52.8">16</text>
<text x="209.1" y="50.3">13</text>
<text x="209.1" y="52.8">15</text>
<text x="227.9" y="50.3">14</text>
<text x="227.9" y="52.8">16</text>
<text x="69.4" y="55.4">17</text>
<text x="69.4" y="57.9">19</text>
<text x="88.2" y="55.4">18</text>
<text x="88.2" y="57.9">20</text>
<text x="209.1" y="55.4">17</text>
<text x="209.1" y="57.9">19</text>
<text x="227.9" y="55.4">18</text>
<text x="227.9" y="57.9">20</text>
<text x="69.4" y="60.5">21</text>
<text x="69.4" y="63">23</text>
<text x="69.4" y="65.5">25</text>
<text x="88.2" y="60.5">22</text>
<text x="88.2" y="63">24</text>
<text x="88.2" y="65.5">26</text>
<text x="209.1" y="60.5">21</text>
<text x="209.1" y="63">23</text>
<text x="209.1" y="65.5">25</text>
<text x="227.9" y="60.5">22</text>
<text x="227.9" y="63">24</text>
<text x="227.9" y="65.5">26</text>
<text x="69.4" y="68.1">27</text>
<text x="69.4" y="70.6">29</text>
<text x="88.2" y="68.1">28</text>
<text x="88.2" y="70.6">30</text>
<text x="209.1" y="68.1">27</text>
<text x="209.1" y="70.6">29</text>
<text x="227.9" y="68.1">28</text>
<text x="227.9" y="70.6">30</text>
<text x="69.4" y="73.2">31</text>
<text x="69.4" y="75.7">33</text>
<text x="88.2" y="73.2">32</text>
<text x="88.2" y="75.7">34</text>
<text x="209.1" y="73.2">31</text>
<text x="209.1" y="75.7">33</text>
<text x="227.9" y="73.2">32</text>
<text x="227.9" y="75.7">34</text>
<text x="69.4" y="78.2">35</text>
<text x="69.4" y="80.8">37</text>
<text x="69.4" y="83.3">39</text>
<text x="88.2" y="78.2">36</text>
<text x="88.2" y="80.8">38</text>
<text x="88.2" y="83.3">40</text>
<text x="209.1" y="78.2">35</text>
<text x="209.1" y="80.8">37</text>
<text x="209.1" y="83.3">39</text>
<text x="227.9" y="78.2">36</text>
<text x="227.9" y="80.8">38</text>
<text x="227.9" y="83.3">40</text>
<text x="69.4" y="85.9">41</text>
<text x="69.4" y="88.4">43</text>
<text x="88.2" y="85.9">42</text>
<text x="88.2" y="88.4">44</text>
<text x="209.1" y="85.9">41</text>
<text x="209.1" y="88.4">43</text>
<text x="227.9" y="85.9">42</text>
<text x="227.9" y="88.4">44</text>
<text x="263.7" y="85.4">VBAT</text>
<text x="69.4" y="90.9">45</text>
<text x="69.4" y="93.5">47</text>
<text x="88.2" y="90.9">46</text>
<text x="88.2" y="93.5">48</text>
<text x="108" y="95.6">3V3</text>
<text x="194.4" y="95.6">5V</text>
<text x="209.1" y="90.9">45</text>
<text x="209.1" y="93.5">47</text>
<text x="227.9" y="90.9">46</text>
<text x="227.9" y="93.5">48</text>
<text x="238.8" y="101.2">GND</text>
<text x="58.5" y="103.7">GND</text>
<text x="94" y="106.3">GND</text>
<text x="51.9" y="115.9">3V3</text>
<text x="84.9" y="118.4">3V3</text>
<text x="106.2" y="124">1</text>
<text x="128.8" y="124">2</text>
<text x="106.2" y="129">5</text>
<text x="106.2" y="131.6">7</text>
<text x="106.2" y="126.5">3</text>
<text x="128.8" y="126.5">4</text>
<text x="128.8" y="131.6">8</text>
<text x="128.8" y="129">6</text>
<text x="106.2" y="134.1">9</text>
<text x="128.8" y="134.1">10</text>
<text x="137.2" y="141.8">GND</text>
<text x="99.1" y="144.4">GND</text>
<text x="56.9" y="161.6">3V3</text>
<text x="63" y="174.8">1</text>
<text x="63" y="177.3">3</text>
<text x="63" y="179.8">5</text>
<text x="80.6" y="174.8">2</text>
<text x="80.6" y="177.3">4</text>
<text x="80.6" y="179.8">6</text>
<text x="55.9" y="190.1">GND</text>
<text x="86.4" y="190.1">GND</text>
<text x="221.5" y="189.6">Title</text>
<text x="221.3" y="197.2">Size</text>
<text x="229.7" y="197.4">Document Number</text>
<text x="285.6" y="197.2">Rev</text>
<text x="286.3" y="200.5">V2.0</text>
<text x="221.8" y="204.8">Date:</text>
<text x="269.3" y="204.8">Sheet</text>
<text x="281.7" y="204.8">of</text>
</g>
<g font-size="2.3" fill="#000080">
<text x="72.4" y="31.6">CN2</text>
<text x="212.1" y="31.6">CN3</text>
<text x="71.2" y="101.2">DIP_2X24_2P54</text>
<text x="210.9" y="98.6">DIP_2X24_2P54</text>
<text x="61" y="116.4">R224</text>
<text x="61" y="119">R225</text>
<text x="73.7" y="116.4">10K</text>
<text x="73.7" y="119">10K</text>
<text x="144.8" y="119">R227</text>
<text x="157.5" y="119">10K</text>
<text x="61" y="121.5">R226</text>
<text x="73.7" y="121.5">10K</text>
<text x="109.3" y="121.5">J89</text>
<text x="81.3" y="136.7">R228</text>
<text x="94" y="136.7">10K</text>
<text x="109.3" y="139.3">JTAG_5x2_0</text>
<text x="68.6" y="171.3">J63</text>
<text x="38.1" y="177.4">R169</text>
<text x="50.8" y="177.4">10K</text>
<text x="88.9" y="177.4">R170</text>
<text x="101.6" y="177.4">10K</text>
<text x="66.1" y="185">DIP-2X3-2P54</text>
</g>
<g font-size="2.3" fill="#f00">
<text x="38.4" y="38.9">4,7</text>
<text x="38.4" y="41">4,7</text>
<text x="40.4" y="36.4">4</text>
<text x="49.3" y="36.4">PA4</text>
<text x="49.3" y="38.9">PA6</text>
<text x="49.3" y="41">PB6</text>
<text x="107.2" y="41.5">PB7</text>
<text x="107.2" y="36.4">PA5</text>
<text x="107.2" y="38.9">PA7</text>
<text x="119.2" y="41.5">4,7</text>
<text x="119.2" y="36.4">4,7</text>
<text x="119.2" y="38.9">4,7</text>
<text x="178.1" y="38.9">3,4</text>
<text x="180.1" y="36.4">4</text>
<text x="180.4" y="41.5">4</text>
<text x="189" y="36.4">PA15</text>
<text x="189" y="38.9">PA13</text>
<text x="189.3" y="41.5">PB4</text>
<text x="246.9" y="41.5">NRST</text>
<text x="246.9" y="36.4">PA14</text>
<text x="246.9" y="38.9">PB3</text>
<text x="258.9" y="38.9">4</text>
<text x="260.2" y="36.4">3,4</text>
<text x="260.9" y="41.5">3,4,6</text>
<text x="38.4" y="46.6">4,5</text>
<text x="46.8" y="46.6">BOOT0</text>
<text x="107.2" y="46.6">PB2</text>
<text x="119.2" y="46.6">4,5</text>
<text x="180.1" y="46.6">4</text>
<text x="180.1" y="44">4</text>
<text x="189" y="46.6">PB12</text>
<text x="189" y="44">PB14</text>
<text x="246.9" y="44">PB13</text>
<text x="246.9" y="46.6">PB15</text>
<text x="260.2" y="44">4</text>
<text x="260.2" y="46.6">4</text>
<text x="38.4" y="49.1">3,4</text>
<text x="38.4" y="51.6">3,4</text>
<text x="49.3" y="49.1">PA9</text>
<text x="49.3" y="51.6">PA10</text>
<text x="107.2" y="53.7">PD12</text>
<text x="107.2" y="51.6">PA3</text>
<text x="107.2" y="49.1">PA2</text>
<text x="119.2" y="51.6">4</text>
<text x="119.2" y="49.1">4</text>
<text x="120.7" y="53.7">4,6</text>
<text x="180.1" y="51.6">4</text>
<text x="180.1" y="49.1">4</text>
<text x="189" y="51.6">PC5</text>
<text x="189" y="49.1">PC3</text>
<text x="246.9" y="53.7">PD6</text>
<text x="246.9" y="49.1">PE3</text>
<text x="246.9" y="51.6">PE6</text>
<text x="258.9" y="49.1">4,6</text>
<text x="258.9" y="51.6">4</text>
<text x="259.1" y="53.7">3,4</text>
<text x="38.4" y="54.2">4,6</text>
<text x="38.4" y="56.7">4,6</text>
<text x="38.4" y="59.3">4,6</text>
<text x="49.3" y="54.2">PD11</text>
<text x="49.3" y="56.7">PD13</text>
<text x="49.3" y="59.3">PD14</text>
<text x="107.2" y="59.3">PD15</text>
<text x="107.2" y="56.2">PD5</text>
<text x="119.4" y="56.2">4,6</text>
<text x="120.7" y="59.3">4,6</text>
<text x="180.1" y="59.3">4</text>
<text x="180.1" y="54.2">4</text>
<text x="180.1" y="56.7">4</text>
<text x="189" y="59.3">PC4</text>
<text x="189" y="54.2">PA8</text>
<text x="189" y="56.7">PE5</text>
<text x="246.9" y="59.3">PB8</text>
<text x="246.9" y="56.2">PD3</text>
<text x="258.9" y="59.3">4</text>
<text x="259.1" y="56.2">4</text>
<text x="38.4" y="61.8">4,6</text>
<text x="38.4" y="64.3">4,6</text>
<text x="49.3" y="61.8">PD0</text>
<text x="49.3" y="64.3">PE7</text>
<text x="107.2" y="61.8">PD1</text>
<text x="107.2" y="64.3">PE8</text>
<text x="119.2" y="64.3">4,6</text>
<text x="119.4" y="61.8">4,6</text>
<text x="178.1" y="61.8">4,6</text>
<text x="180.1" y="63.8">4</text>
<text x="189" y="61.8">PE4</text>
<text x="189" y="63.8">PC6</text>
<text x="246.9" y="61.8">PB9</text>
<text x="246.9" y="64.3">PB10</text>
<text x="258.9" y="61.8">4</text>
<text x="260.2" y="64.3">4</text>
<text x="38.4" y="66.9">4,6</text>
<text x="38.4" y="69.4">4,6</text>
<text x="38.4" y="72">4,6</text>
<text x="49.3" y="66.9">PE9</text>
<text x="49.3" y="69.4">PE11</text>
<text x="49.3" y="72">PE13</text>
<text x="107.2" y="66.9">PE10</text>
<text x="107.2" y="69.4">PE12</text>
<text x="107.2" y="72">PE14</text>
<text x="120.4" y="66.9">4,6</text>
<text x="120.4" y="69.4">4,6</text>
<text x="120.4" y="72">4,6</text>
<text x="178.1" y="66.9">4,7</text>
<text x="178.1" y="72">4,6</text>
<text x="179.9" y="69.4">4</text>
<text x="188.8" y="69.4">PC2</text>
<text x="189" y="66.9">PC0</text>
<text x="189" y="72">PE2</text>
<text x="246.9" y="66.9">PB11</text>
<text x="246.9" y="72">PC1</text>
<text x="246.9" y="69.4">PC7</text>
<text x="259.1" y="72">4</text>
<text x="259.1" y="69.4">4</text>
<text x="260.2" y="66.9">4</text>
<text x="38.4" y="74.5">4,6</text>
<text x="38.4" y="77">4,6</text>
<text x="49.3" y="74.5">PE15</text>
<text x="49.3" y="77">PD9</text>
<text x="107.2" y="74.5">PD8</text>
<text x="107.2" y="77">PD10</text>
<text x="119.4" y="74.5">4,6</text>
<text x="120.7" y="77">4,6</text>
<text x="177.9" y="74.5">3,4</text>
<text x="178.1" y="77">4,6</text>
<text x="188.8" y="74.5">PA11</text>
<text x="189" y="77">PD4</text>
<text x="246.9" y="74.5">PA12</text>
<text x="260.2" y="74.5">3,4</text>
<text x="38.4" y="79.6">4,6</text>
<text x="38.4" y="82.1">4,6</text>
<text x="49.3" y="79.6">PB5</text>
<text x="49.3" y="82.1">PB1</text>
<text x="107.2" y="82.1">PB0</text>
<text x="107.2" y="79.6">PE1</text>
<text x="119.2" y="82.1">4,6</text>
<text x="119.2" y="79.6">4,6</text>
<text x="178.1" y="82.1">4,7</text>
<text x="178.1" y="79.6">4,6</text>
<text x="189" y="82.1">PC8</text>
<text x="189" y="79.6">PE0</text>
<text x="246.9" y="79.6">PD7</text>
<text x="246.9" y="82.1">PC11</text>
<text x="259.1" y="79.6">4,6</text>
<text x="260.4" y="82.1">4,7</text>
<text x="33.3" y="84.7">4,6</text>
<text x="44.2" y="84.7">PA0/WKUP</text>
<text x="107.2" y="84.7">PC13/TAMPER</text>
<text x="130.9" y="84.7">4,6</text>
<text x="178.1" y="84.7">4,7</text>
<text x="178.1" y="87.2">4,7</text>
<text x="180.1" y="89.7">4</text>
<text x="189" y="89.7">PA1</text>
<text x="189" y="84.7">PC9</text>
<text x="189" y="87.2">PC10</text>
<text x="246.9" y="84.7">PD2</text>
<text x="246.9" y="87.2">PC12</text>
<text x="259.1" y="84.7">4,7</text>
<text x="260.4" y="87.2">4,7</text>
<text x="51.1" y="130.4">4,5</text>
<text x="51.1" y="127.8">4,5</text>
<text x="64.6" y="130.4">PA15</text>
<text x="64.6" y="127.8">PB4</text>
<text x="178.4" y="127.8">NRST</text>
<text x="178.4" y="130.4">PB3</text>
<text x="190.3" y="127.8">4,5</text>
<text x="190.3" y="130.4">4,5</text>
<text x="51.1" y="132.9">4,5</text>
<text x="51.1" y="135.5">4,5</text>
<text x="64.6" y="132.9">PA13</text>
<text x="64.6" y="135.5">PA14</text>
<text x="13" y="178.6">4,5</text>
<text x="23.9" y="178.6">BOOT0</text>
<text x="109.8" y="178.6">PB2</text>
<text x="121.7" y="178.6">4,5</text>
</g>
<g font-size="2.3" fill="#004080">
<text x="75" y="36.7">1</text>
<text x="75" y="39.2">3</text>
<text x="75" y="41.7">5</text>
<text x="83.9" y="36.7">2</text>
<text x="83.9" y="39.2">4</text>
<text x="83.9" y="41.7">6</text>
<text x="214.7" y="36.7">1</text>
<text x="214.7" y="39.2">3</text>
<text x="214.7" y="41.7">5</text>
<text x="223.6" y="36.7">2</text>
<text x="223.6" y="39.2">4</text>
<text x="223.6" y="41.7">6</text>
<text x="75" y="44.3">7</text>
<text x="75" y="46.8">9</text>
<text x="82.6" y="46.8">10</text>
<text x="83.9" y="44.3">8</text>
<text x="214.7" y="44.3">7</text>
<text x="214.7" y="46.8">9</text>
<text x="222.3" y="46.8">10</text>
<text x="223.6" y="44.3">8</text>
<text x="75" y="49.4">11</text>
<text x="75" y="51.9">13</text>
<text x="82.6" y="49.4">12</text>
<text x="82.6" y="51.9">14</text>
<text x="214.7" y="49.4">11</text>
<text x="214.7" y="51.9">13</text>
<text x="222.3" y="49.4">12</text>
<text x="222.3" y="51.9">14</text>
<text x="75" y="54.4">15</text>
<text x="75" y="57">17</text>
<text x="75" y="59.5">19</text>
<text x="82.6" y="54.4">16</text>
<text x="82.6" y="57">18</text>
<text x="82.6" y="59.5">20</text>
<text x="214.7" y="54.4">15</text>
<text x="214.7" y="57">17</text>
<text x="214.7" y="59.5">19</text>
<text x="222.3" y="54.4">16</text>
<text x="222.3" y="57">18</text>
<text x="222.3" y="59.5">20</text>
<text x="75" y="62.1">21</text>
<text x="75" y="64.6">23</text>
<text x="82.6" y="62.1">22</text>
<text x="82.6" y="64.6">24</text>
<text x="214.7" y="62.1">21</text>
<text x="214.7" y="64.6">23</text>
<text x="222.3" y="62.1">22</text>
<text x="222.3" y="64.6">24</text>
<text x="75" y="67.1">25</text>
<text x="75" y="69.7">27</text>
<text x="82.6" y="67.1">26</text>
<text x="82.6" y="69.7">28</text>
<text x="214.7" y="67.1">25</text>
<text x="214.7" y="69.7">27</text>
<text x="222.3" y="67.1">26</text>
<text x="222.3" y="69.7">28</text>
<text x="75" y="72.2">29</text>
<text x="75" y="74.8">31</text>
<text x="75" y="77.3">33</text>
<text x="82.6" y="72.2">30</text>
<text x="82.6" y="74.8">32</text>
<text x="82.6" y="77.3">34</text>
<text x="214.7" y="72.2">29</text>
<text x="214.7" y="74.8">31</text>
<text x="214.7" y="77.3">33</text>
<text x="222.3" y="72.2">30</text>
<text x="222.3" y="74.8">32</text>
<text x="222.3" y="77.3">34</text>
<text x="75" y="79.8">35</text>
<text x="75" y="82.4">37</text>
<text x="82.6" y="79.8">36</text>
<text x="82.6" y="82.4">38</text>
<text x="214.7" y="79.8">35</text>
<text x="214.7" y="82.4">37</text>
<text x="222.3" y="79.8">36</text>
<text x="222.3" y="82.4">38</text>
<text x="75" y="84.9">39</text>
<text x="75" y="87.5">41</text>
<text x="82.6" y="84.9">40</text>
<text x="82.6" y="87.5">42</text>
<text x="214.7" y="84.9">39</text>
<text x="214.7" y="87.5">41</text>
<text x="222.3" y="84.9">40</text>
<text x="222.3" y="87.5">42</text>
<text x="75" y="90">43</text>
<text x="75" y="92.5">45</text>
<text x="75" y="95.1">47</text>
<text x="82.6" y="90">44</text>
<text x="82.6" y="92.5">46</text>
<text x="82.6" y="95.1">48</text>
<text x="214.7" y="90">43</text>
<text x="214.7" y="92.5">45</text>
<text x="214.7" y="95.1">47</text>
<text x="222.3" y="90">44</text>
<text x="222.3" y="92.5">46</text>
<text x="222.3" y="95.1">48</text>
<text x="110.5" y="125.6">VTref1 VTref2</text>
<text x="110.5" y="128.1">nTRST</text>
<text x="110.5" y="130.6">TDI</text>
<text x="120" y="128.1">nRST</text>
<text x="121" y="130.6">TDO</text>
<text x="110.5" y="133.2">TMS</text>
<text x="110.5" y="135.7">TCK</text>
<text x="120.7" y="135.7">GND</text>
<text x="122.5" y="133.2">NC</text>
<text x="67.4" y="176.4">1</text>
<text x="67.4" y="178.9">3</text>
<text x="76.2" y="176.4">2</text>
<text x="76.2" y="178.9">4</text>
<text x="67.4" y="181.4">5</text>
<text x="76.2" y="181.4">6</text>
</g>
<g font-size="2">
<text x="238.8" y="192.1">野火_GD32VF103VBT6核心板_原理图</text>
<text x="222.3" y="199.5">A4</text>
<text x="252.3" y="199.5">引出IO/BOOT</text>
<text x="230.2" y="204.3">Monday, November 04, 2019</text>
<text x="276.9" y="204.3">5</text>
<text x="286.3" y="204.3">7</text>
</g>
</svg>
